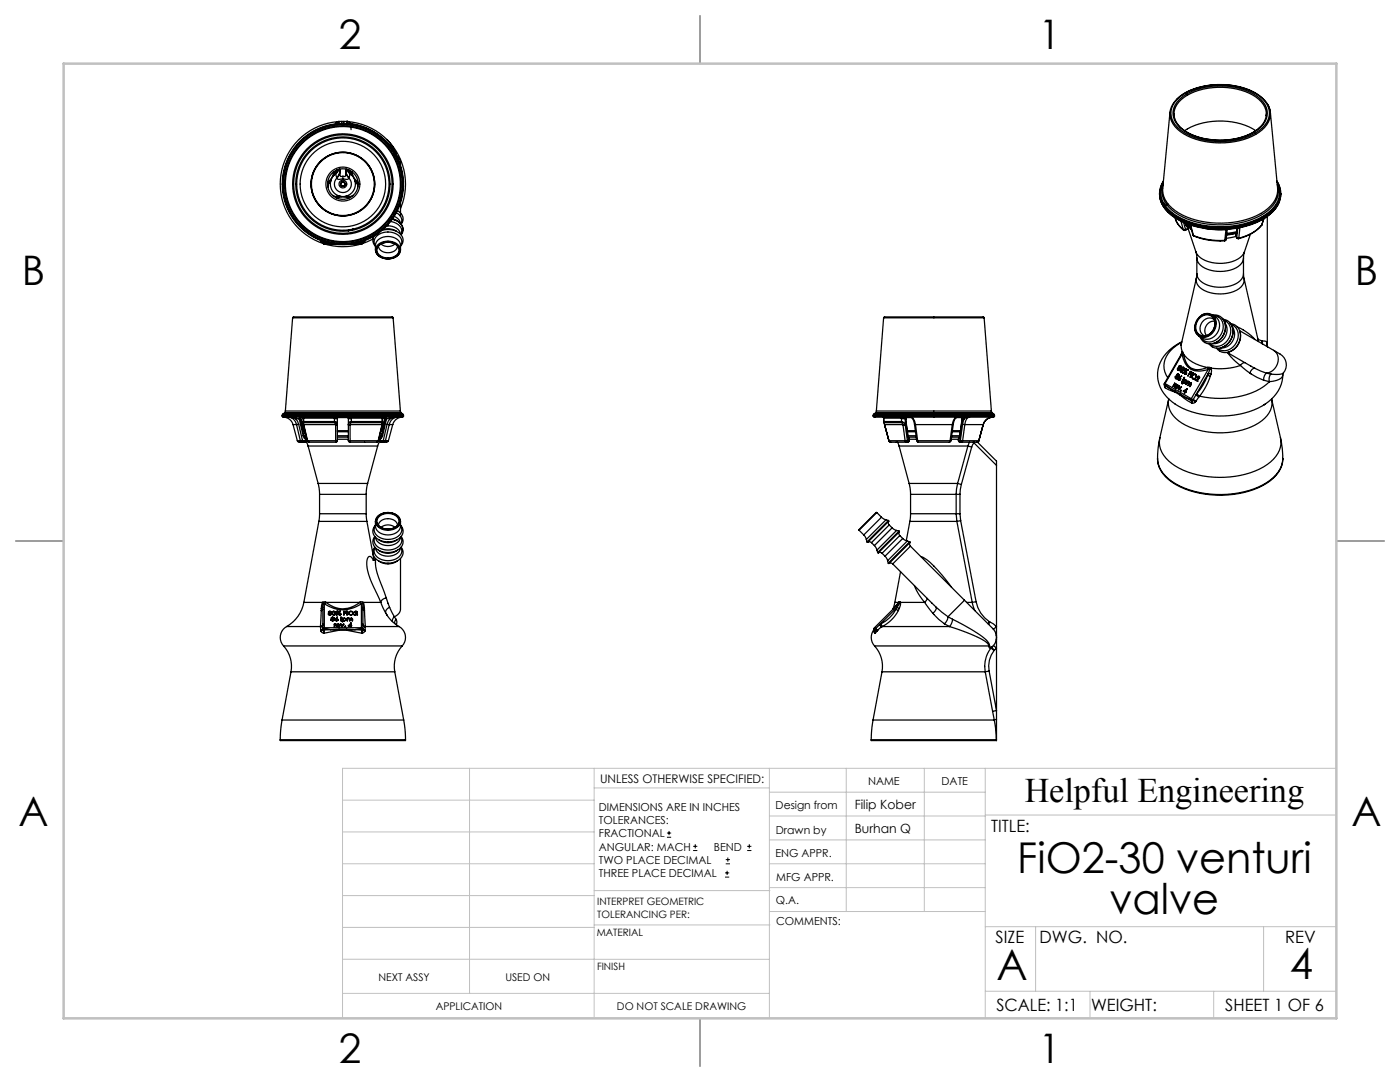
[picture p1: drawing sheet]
<svg xmlns="http://www.w3.org/2000/svg" width="279mm" height="216mm" viewBox="0 0 279 216" stroke-linecap="round" stroke-linejoin="round" font-family="sans-serif">
<g fill="none" stroke="#000" stroke-width=".2">
<path d="M133.1 167.1h.8M133.1 166.2h.8M133.5 165.8v.8M138.3 169.7h.9M138.3 168.9h.9M138.8 168.5v.8M144.7 175h.8M144.7 174.2h.8M144.8 172.4h.9M144.8 171.5h.9M145.1 173.8v.8M145.3 171.1v.8"/>
<path d="M149.1 169.7h.9M149.1 168.9h.9M149.5 168.5v.8"/>
</g>
<g fill="none" stroke="#000" stroke-width=".25">
<path d="M139.7 3.2v9.5M234.8 19.8a4.3 4.3 0 0 0-1.3 2.6M234.9 19.8a11.6 11.6 0 0 1 8.1-2.9 12.3 12.3 0 0 1 9.4 3.2l.8 1.1 .3 1.2M235.1 19.7a13.5 13.5 0 0 1 10.4-2.7 10.5 10.5 0 0 1 7 3.3 3.9 3.9 0 0 1-1.2 5.8 14.8 14.8 0 0 1-15.5 0 3.9 3.9 0 0 1-.7-6.4zM235.4 19.8a12.9 12.9 0 0 1 10-2.5 10 10 0 0 1 6.8 3.1 3.7 3.7 0 0 1-1.3 5.5 14.2 14.2 0 0 1-14.8 0 3.7 3.7 0 0 1-.7-6.1zM65.5 36.7v.6M65.8 36.3l-.3 .4M65.8 36.3l-.4 .1M66 36l-.2 .3M66 36.1l-.5 .6M66 36.1l-.2 .2M66.4 39l.6 .2"/>
<path d="M66.6 34.3a2.71 2.71 0 0 1-1.2 2M66.6 34.3l.1 .3M66.7 34.6l-.1 .4M66.7 34.6l-.2 .6M67 34.2l-.3 .7M67 34.2l-.3 .4M67 34.7a2.5 2.5 0 0 0-.4 3.7 2.5 2.5 0 0 0 3.7 0 2.5 2.5 0 0 0-.4-3.7M67 34.7l.2 .7M67 39.2l.5 .1M67.2 35.4v.1M67.2 34l-.2 .7M67.2 33.9v.1"/>
<path d="M67.2 34l-.2 .2M67.2 35.5a1.69 1.69 0 0 0 0 2.4 1.69 1.69 0 0 0 2.4 0 1.69 1.69 0 0 0 0-2.4M67.2 35.5a1.03 1.03 0 0 0 1.2 .2M67.4 24.3a12.5 12.5 0 0 0-11.4 10.9 12.5 12.5 0 0 0 8.5 13.4M67.4 24.3l-.5 .5M67.5 33.8l-.3 .2M67.5 39.3l-.3 .2M67.6 24.2h.6M67.6 24.2l-.2 .5M67.6 24.2l-.2 .1M67.6 24.2v.5M67.7 33.8l-.7 .9"/>
<path d="M67.7 39.1l-.7 .1M67.8 39.1l-.3 .2M67.8 34a1.88 1.88 0 0 1-.6 1.4M67.8 33.7v.3M67.8 34v.3M67.8 34.3l-.2 .7-.4 .5M67.8 34.3l.1 .8 .5 .1M68 39.2l-.5 .1M68.1 37.1h.7M68.2 24.2h.4M68.2 24.2v.4M68.3 36.3l-.3 .6"/>
<path d="M68.4 35.2v.5M68.5 36.3l.4 .6M68.6 24.2h.6M68.6 24.2v.4M69 34.3l.2 .7 .4 .5M69 34.3l-.1 .9h-.5M69 34a1.88 1.88 0 0 0 .7 1.4M69 33.7v.3M69 34v.3M69 39.2l.4 .1M69.1 39.1l.3 .2M69.1 39.1l.7 .1"/>
<path d="M69.2 33.8l.7 .9M69.2 24.2h.2M69.2 24.2l.3 .5M69.2 24.2v.5M69.4 39.3l.3 .2M69.4 33.8l.3 .2M69.4 24.3a12.5 12.5 0 0 1 10.5 17.3M69.4 24.2l.4 .2 .2 .3M69.4 24.2h.1M69.6 39.5a2.71 2.71 0 0 0-2.3 0M69.6 35.5a1.21 1.21 0 0 1-1.2 .2M69.7 34l.2 .7"/>
<path d="M69.7 33.9v.1M69.7 34l.2 .2M69.7 35.4l-.1 .1M69.8 39.2l-.4 .1M69.9 34.7l-.2 .7M69.9 34.2l.3 .7M69.9 34.2l.3 .4M70 24.7a12.1 12.1 0 0 1 9.2 6.4M70 24.8l.1 1.1M70.2 34.6v.4M70.2 34.6l.1 .4M70.2 34.3v.3"/>
<path d="M70.3 34.3a2.71 2.71 0 0 0 1.1 2M70.4 39l-.6 .2M70.8 35.9l.3 .4M70.8 36.1l.3 .2M70.9 36.1l.4 .6M71.1 36.3l.2 .4M71.1 36.3l.3 .1M71.3 36.7l.1 .6M77.3 27.9a7 7 0 0 1 1.9 3.3M79.1 31.1h.1a1.74 1.74 0 0 1 .7 1.9M231.4 38.6a5.5 5.5 0 0 0 3 4.7 18.5 18.5 0 0 0 18.4-.1 5.4 5.4 0 0 0 2.8-4.6M231.4 38.6a5.7 5.7 0 0 0 3.4 4.8 18.7 18.7 0 0 0 17.6-.1 5.9 5.9 0 0 0 3.2-4.7"/>
<path d="M231.5 39.2a7.3 7.3 0 0 0 5.1 5.4 18.9 18.9 0 0 0 16-1.2 6.9 6.9 0 0 0 2.7-3.2M232.1 36.8a4.8 4.8 0 0 0 2.5 5.6 17.7 17.7 0 0 0 17.9 0 4.8 4.8 0 0 0 2.4-5.6M232.2 36.3a4.6 4.6 0 0 0 1.5 6 17.3 17.3 0 0 0 13.6 2.6 10.9 10.9 0 0 0 7.5-4.3 4.2 4.2 0 0 0 .1-4.3M232.2 36.2a4.5 4.5 0 0 0 1 5.8 15.9 15.9 0 0 0 12.1 3.3 13.4 13.4 0 0 0 9.2-4 4.3 4.3 0 0 0 .3-5.1M232.2 36.1l-.1 .2a4.4 4.4 0 0 0-.7 2.3M233.5 22.4a4.6 4.6 0 0 0 2.7 4.3 15.4 15.4 0 0 0 15.1-.3 4.4 4.4 0 0 0 2.2-4M233.5 22.4l-1.5 15.1a5.3 5.3 0 0 0 3.2 5 17.6 17.6 0 0 0 17.2-.4 5.2 5.2 0 0 0 2.6-4.6l-1.5-15.1M234.3 22.7a4.8 4.8 0 0 0 3.1 3.9 14.1 14.1 0 0 0 13.5-.8 3.9 3.9 0 0 0 1.8-3.1M234.3 22.7v.5M234.3 22.7a4.6 4.6 0 0 1 2.7-3.7 14.2 14.2 0 0 1 13.7 .4 4.3 4.3 0 0 1 2 3.3M250.6 26.1a14 14 0 0 0-14.2 0M252.7 22.7v.4"/>
<path d="M253 20.8l.5 1.6M254.8 36.1l.1 .1a4.5 4.5 0 0 1 .7 2.4M64 48v.1M64 48.1l.4 .3M64.2 48.1l.2 .3M64.3 48.1l.1 .3M64.4 48.4l.3 .3M64.4 48.1v.3M64.4 48.4l.3 .2M64.4 48.4h.1M64.7 48.7h.6M64.7 48.6v.1"/>
<path d="M64.7 48.2v.4M64.7 48.7h1.9M64.7 48.6h1.3M64.7 48.7h.1M65.8 48.7l1.7 .1M66.4 48.7h.1M66.5 48.7h-.5h.5M69.8 45.8l-.3 .3M70.5 45.7a.49 .49 0 0 1-.8 .2M70.5 45.7h-.1M70.8 48.7h-.4M70.9 48.6h1.2"/>
<path d="M71 48.7l-1.4 .1M72 48.7a12.5 12.5 0 0 1-7.1 0M72.1 48.6v.1M72.1 48.2v.4M72.1 48.7h-1.9M72.1 48.7h.1M72.1 48.7h-.6M72.4 48.4l-.3 .3M72.4 48.4l-.3 .2M72.4 48.1v.3M72.4 48.3v.1M72.5 48.3h-.1"/>
<path d="M72.6 48.1l-.2 .3M72.8 48.1l-.4 .3M72.8 48.1l-.4 .2M72.8 48v.1M74.5 47.7l-2.2 .9M74.6 47.1v.1a1.63 1.63 0 0 0 .3 1.9M74.9 49.9a2.46 2.46 0 0 0 3.4 1.7l.7-.4 .6-.4 .3-.9M74.9 49.9a2.46 2.46 0 0 1 3.4-1.7l1 .6 .5 .5 .1 .6M74.9 49.9a2.22 2.22 0 0 1 2.5-2.7 2.22 2.22 0 0 1 2.5 2.7M74.9 49.1a1.71 1.71 0 0 1 1.2-2.6 2.97 2.97 0 0 1 4.1 1.6l-.3 1M75.4 49a2.8 2.8 0 0 1 4.4 .6 2.02 2.02 0 0 1-2.4 2.1 2.14 2.14 0 0 1-2.4-1.7zM75.5 49.1a2.7 2.7 0 0 1 4.2 .6 1.72 1.72 0 0 1-1.8 1.9 2.26 2.26 0 0 1-2.8-1.6z"/>
<path d="M75.5 49.1a2.53 2.53 0 0 1 4.1 .6 1.99 1.99 0 0 1-2.6 1.7 1.66 1.66 0 0 1-1.7-1.9zM75.5 49.1a2.07 2.07 0 0 0 3.4 .8l.4-.8M76 48.7a2.15 2.15 0 0 0 2.8 0M76.2 46a3.4 3.4 0 0 1 4.2 1.5 1.64 1.64 0 0 1-.5 1.6M76.4 45.8a3.3 3.3 0 0 1 2.7 .3M77.2 45.1a2.39 2.39 0 0 1 2.7 1.6M77.9 44.2a2.02 2.02 0 0 1 2.1 2.6M78.3 43.8a2.08 2.08 0 0 1 1.9 2.9l-.1 .2M78.3 43.7a2.03 2.03 0 0 1 1.8 2.9l-.1 .2M78.4 43.7l.7 .3M78.7 43.2l.9 .6 .3 .8M79.1 42.4a1.69 1.69 0 0 1 .9 2.3"/>
<path d="M79.3 42a1.76 1.76 0 0 1 .8 2.7M79.9 40.5v2.7M232.4 40.7v.1M232.4 40.8l.4 .1M232.4 40.5v.3M232.8 40.7v.2M233.1 40.7l-.3 .2M234.5 43.5l.5 1.1 1.1 1.2M234.7 44l.7 1.1 .8 .8M235.7 44.1l.4 1.7M236.1 45.8l.1 .1M236.2 45.9h.4"/>
<path d="M236.2 44.4l.4 1.4M236.6 45.8h.1M236.6 45.8h-.5M236.6 44.5l.1 .5M236.7 45.8l-.1 .1M236.7 45l.2 .3M236.7 44.6l.1 .2 .4 .3M236.8 44.8l.9 .6M236.8 44.9v-.1l-.1 .2M236.9 44.9v.4M236.9 45.3l.2 .1M236.9 44.7l.7 .5"/>
<path d="M237 45.7l-.4 .2M237 45.6v.1M237 45.6l-.3 .2M237.1 45.6l1.6 4.6M237.1 45.5l-.1 .1M237.1 45.4v.1M237.2 45.1l-.1 .3M237.2 45.1v.1M237.2 45.2l-.1 .2M237.2 45.4l-.2 .3M237.2 45.3l-.1 .2M237.2 45.3l.6 .6"/>
<path d="M237.2 45.2v.1M237.2 45.1l.4 .3M237.5 44.9l.6 2M237.6 44.9l.6 2.1M238.1 46.9l.2 .2M238.1 46.9l.1 .1M238.2 47a14.4 14.4 0 0 0 6.2 1M238.2 47l.1 .1M238.3 47.1a13.9 13.9 0 0 0 6.1 1M238.7 50.3l.2 1.2M238.7 50.2a3.9 3.9 0 0 0 3.1 2.2 6.9 6.9 0 0 0 6-1.3l.6-.9M238.8 55.5a2.59 2.59 0 0 0 2.1 2.7 7.1 7.1 0 0 0 6.7-.9 1.88 1.88 0 0 0 .7-1.8"/>
<path d="M238.8 55.5l-3 13M238.9 54.6l-.1 .9M238.9 51.5a3.1 3.1 0 0 0 2.7 2.4 6.4 6.4 0 0 0 6.2-1.4l.4-1M238.9 54.6a3.1 3.1 0 0 0 2.7 2.5 6.4 6.4 0 0 0 6.2-1.4l.4-1.1M238.9 51.5v3.1M240.6 45.6l2.2 .2h1.9M244.4 48v.1M244.7 45.9l.2-.1-.2 2M244.7 45.9l-.3 2.1M244.7 45.8v.1M244.7 47.8l-.3 .3M244.7 47.8l-.3 .2"/>
<path d="M244.8 45.8h-.1M246.6 46.8v.1M246.6 46.8h.1M246.6 46.9l.1 .3M246.6 46.9l.1 .2M246.6 46.8l.1-.2-1.9 .3M246.7 47.1v.1M246.7 47.1l.1 .3M246.7 47.2l-2 .3M246.7 46.8h-.1M246.8 46.5l-2 .3M246.8 46.5l-.1 .1"/>
<path d="M246.8 46.5l-.1 .3M246.8 47.4v.1M246.8 47.4l.4 .2M246.8 46.2l-2 .4M246.8 47.4h.1M246.8 47.4l.4 .1M246.9 45.5l-.1 1zM247 45.5l-.2 1.9M247.2 47.5v.1M247.5 45.4l-.3 2.1M248.2 51.5v3.1M248.2 54.6l.1 .9"/>
<path d="M248.3 55.5l2.9 12.7M248.4 50.3l-.2 1.2M249.5 46.7l-1.1 3.5M251.8 45a8.4 8.4 0 0 1-4.6 2.6M251.8 45h.1M251.8 44.9a8.4 8.4 0 0 1-4.6 2.6M251.8 44.9v.1M251.8 44.8v.1M252.2 43.6l-.4 1.3M252.9 43.2v26M58.4 63.4l.2-.2h19.7l.2 .2M58.4 63.4h20.1"/>
<path d="M58.4 63.4l-1.5 18.6M78.5 63.4l1.4 18.6M176.3 63.4l.2-.2h19.7l.2 .2M176.3 63.4h20.1M176.3 63.4l-1.4 18.6M196.4 63.4l1.5 18.6M232.4 76.6v.1M232.4 76.6v.3M232.4 76.8l.1 .6M232.4 76.5h.1M232.4 76.5v.1M232.4 76.9h.1"/>
<path d="M232.4 76.7l.1 .2M232.4 76.7l1 .7M232.5 76.9v.5M232.5 76.9l.9 .5M232.5 76.5l-.1 .2M232.5 76.5l5.2 3.1M232.5 77.4l2 .8M233.2 79.6a4.5 4.5 0 0 0 2.6 4.8 16 16 0 0 0 15.4 0 4.7 4.7 0 0 0 2.6-4.8l1.7 7.7a5.1 5.1 0 0 1-2.6 5.4 18.6 18.6 0 0 1-18.4 .3 5.7 5.7 0 0 1-3.1-5.3zM233.4 77.4l1.1 .6M233.4 77.4l1.1 .8M234.4 76.6v-.1l-.3 .6 .5-.5M234.4 76.6h.3"/>
<path d="M234.4 76.6h.1M234.5 76.6l-.1 .1M234.5 78.2l1 .6M234.5 78v.2M234.5 78l1.1 .7M234.5 77a.27 .27 0 0 0 0 .4 .27 .27 0 0 0 .4-.1h-.3M234.6 76.6v.1M234.6 75.1a.28 .28 0 0 0 .1 .5 .28 .28 0 0 0 .4-.2M234.6 75.1v.1M234.6 77.3l.1 .2M234.6 75.4l.1 .2M234.6 75.2l.1 .3"/>
<path d="M234.6 76.9l.5 .3M234.6 77.3l.3 .1M234.7 76.6h-.1M234.7 77h-.2M234.7 75.5h.2M234.7 76.8a.3 .3 0 0 1 .4 .1 .3 .3 0 0 1-.1 .4l-.4-.3v.3M234.7 76.8l-.2 .2M234.7 76.8h.1M234.8 76.8l-.2 .1M234.8 76.8l.1 .1M234.8 75l-.2 .1M234.8 75h.1"/>
<path d="M234.8 74.7a.24 .24 0 0 1 .4-.1 .24 .24 0 0 1 .1 .4M234.8 74.7v.3M234.8 74.7l.1 .1M234.9 74.8l.1 .2M234.9 74.9v.1M234.9 75.1l.2 .1M234.9 75.1l.1 .3M234.9 75.1l-.3 .1M234.9 76.9l.2 .1M234.9 76.9l.1 .3M234.9 75l-.1 .1M235 75l.1 .1"/>
<path d="M235 75.4l-.3 .1M235 75.4h.1M235 75.1l.1 .3M235.1 73.7v.1M235.1 73.7v-.2a.25 .25 0 0 0 0 .4 .25 .25 0 0 0 .4-.2M235.1 75.1h.1M235.1 73.7l.1 .2M235.1 76.8h-.3M235.1 74.7l.2 .1M235.1 74.7l.1 .2M235.1 74.7l-.2 .1M235.1 73.8l.3 .1"/>
<path d="M235.1 75.5a.26 .26 0 0 0 .1 .4 .26 .26 0 0 0 .4-.2M235.1 75.5h.1M235.2 77.7v.1M235.2 74.9l-.2 .1M235.2 74.9l.1 .1M235.2 75.7l.1 .2M235.2 75.5l.1 .3M235.2 74.7h-.2M235.3 75l-.3 .1M235.3 75.8l.2 .1M235.3 77.6l.5-.3-.6 .5M235.3 77.6v-.6l-.1 .7"/>
<path d="M235.3 77.6h.1M235.3 73.4l.1 .3M235.3 73.4l.1 .1M235.3 77.6v.1M235.4 75.3l-.3 .2M235.4 75.3l.4-.3-.4 .3M235.4 75.3l.1 .1M235.4 73.3l-.1 .1M235.4 73.3l.1 .1M235.4 73.5l.1 .1M235.4 73.7l-.3 .1M235.4 73.7h.1"/>
<path d="M235.4 75.3l.2 .2v.2M235.5 75.4l.1 .2M235.5 75.4v.3M235.5 75.4l-.3 .1M235.5 75.3l-.1 .1M235.5 73.4h.1M235.5 73.4l-.1 .1M235.5 75.7l-.2 .1M235.5 75.7h.1M235.5 73.6v.1M235.5 78.8l2.4 1.6M235.5 78.8l1.3 .6"/>
<path d="M235.6 73.1h-.3a.21 .21 0 0 1 .4-.1 .21 .21 0 0 1 0 .3M235.6 73.1v.2M235.6 73.1l.1 .1M235.6 77.9l.1 .1M235.6 78.7l-.1 .1M235.6 78.7l1.2 .7M235.6 74l.1 .3M235.6 73.3h-.2M235.6 73.3h.1M235.7 73h-.2M235.7 73.6l-.2 .4 .1 .2h.3l.2-.3M235.7 73.6l.2-.3h.3l.1 .2-.2 .4"/>
<path d="M235.7 73.6h.1M235.7 78h.1M235.7 74.1l.1 .1M235.7 73.3l-.2 .3M235.7 77.9v.1M235.7 73.6v.5M235.8 68.5l-.2 .4M235.8 68.5l-.1 .6 .2 1.1M235.8 68.3a5.5 5.5 0 0 0-3.5 5.3l.8 1.8M235.9 68.2a7.4 7.4 0 0 0-4.8 7.6 8.9 8.9 0 0 0 6.7 6.4 18.2 18.2 0 0 0 14.8-1.6M235.9 70.5l-3.5 6M235.9 70.7v.1"/>
<path d="M235.9 70.7l-3.4 5.8M235.9 70.4v.3M235.9 70.4v.1M235.9 70.8a3.5 3.5 0 0 0 3.9 3.2l1.3-.3M235.9 74l-.2 .1M235.9 74l.1 .1M235.9 70.2l-.2 .5M235.9 70.2l.2 .3M235.9 70.2v.2M235.9 70.2h.1M236.1 73.8l-.2 .2M236.1 73.8v.1"/>
<path d="M236.1 73.4l-.4 .2M236.1 73.4v.4M236.1 73.4l.2 .1M236.1 70.5l-.2 .2M236.1 70.5l.1 .1M236.2 70.6a7.2 7.2 0 0 0 4.8 2.7M236.2 70.6l-.3 .2M236.2 70.6a3.3 3.3 0 0 0 2.3 3.1h1.2l1.3-.4M236.2 76.2v.1a.3 .3 0 0 0 .3 .2 .3 .3 0 0 0 .3-.2M236.2 76.2l.1 .3M236.2 76.2v.1M236.3 73.3l-.3 .1"/>
<path d="M236.3 75.3l-.4 .9zM236.3 76.4l.3 .1M236.3 73.7a.19 .19 0 0 0 .1 .3 .19 .19 0 0 0 .3-.1M236.3 73.7h.1M236.4 75.8h.1a.31 .31 0 0 1 .3 .2 .31 .31 0 0 1 0 .3M236.4 75.8l.2 .1M236.4 75.8v-.1l-.5 .8 .3-.3M236.4 73.9l.1 .1M236.4 73.7v.2M236.4 75.9h.1M236.4 73.9l.2 .1M236.5 74.4a.19 .19 0 0 1 .2-.1 .19 .19 0 0 1 .1 .3"/>
<path d="M236.5 74.4h-.1a.19 .19 0 0 0 .1 .3 .19 .19 0 0 0 .3-.1M236.5 74.4h.1M236.5 78.2l-.1 .3 .1-.2M236.5 74.6v.1M236.5 74.4v.2M236.5 74.6l.2 .1M236.6 73.6l.1 .1M236.6 73.6v.2M236.6 73.6l-.2 .1M236.6 73.8l-.2 .1M236.6 73.8l.1 .1M236.6 75.9l.2 .2"/>
<path d="M236.6 75.9l.1 .4M236.6 75.9a.29 .29 0 0 0-.3 .1 .29 .29 0 0 0 0 .4M236.7 73.6h-.1M236.7 73.6l-.4 .1M236.7 73.6l.1 .1M236.7 74.4v.1M236.7 74.4h-.2M236.7 74.4h.1M236.7 76.3l-.4 .1M236.7 76.3h.1M236.7 73.7v.2M236.7 73.7h.1"/>
<path d="M236.7 73.7l.1 .1M236.7 74.5l-.2 .1M236.7 74.5l.1 .1M236.7 73.7l.3 .1M236.8 79.4l.9 .3M236.8 79.4l.9 .5M236.8 74.3h-.1M236.8 73.7l.3 .1-1.1 .6 1-.6M236.8 73.7l.3 .1M236.8 77.7l-.6 .4M236.9 77.6l-.8 .4 .5 .3-.3-.3M236.9 77.6h.1"/>
<path d="M236.9 77.6l-.4 .5 .3-.3M237 73.8v.1M237.1 76.2v-.1l-.4 .6 .4-.4h.2M237.1 76.2v.1M237.2 76.2l.2 .2M237.2 76.2h-.1M237.2 76.2h.1M237.2 76.6h.1M237.3 76.3l-.1 .3M237.3 76.3l.1 .1M237.3 76.2l-.1 .1M237.3 76.2h.1"/>
<path d="M237.4 76.4l.3 .1v.3M237.4 76.4v.1M237.4 74.5v.1M237.6 74.1l.3 .2-.3-.1-.2 .3 .2 .3-.2-.2-.3 .4zM237.6 76.8l-.2 .3 .3-.3M237.6 76.8h.1M237.6 76.5h-.2l-.3 .4 .1-.3M237.6 76.5v.3M237.6 76.5l.2 .1M237.7 74.2l-.1 .1M237.7 79.7l.4 .1M237.7 79.7v.2"/>
<path d="M237.7 76.4h-.1M237.7 79.9l.2 .5M237.7 79.6l.4 .2M237.7 79.6v.1M237.9 74.6l-.3 .7zM237.9 74.9a.44 .44 0 0 1 .7-.2 .44 .44 0 0 1 .1 .6M237.9 74.9a.44 .44 0 0 0 .2 .7 .44 .44 0 0 0 .6-.3M237.9 74.9l.1 .1M238 74.4l.1 .1M238 74.4h.1M238 75.3l.2 .3M238 75l-.1 .3 .2 .2"/>
<path d="M238 79.9l.6 .3M238 79.9l-.1 .5M238 79.9h-.3M238.1 74.4l-.1 .1M238.1 79.8l.6 .3M238.1 79.8l-.1 .1M238.1 74.4h.1M238.1 79.8l.6 .2M238.1 79.8h.1M238.1 75.5l.3 .1M238.4 65.3v.2a1.95 1.95 0 0 0 .9 1.6M238.5 74.8l.2 .2-.1 .3"/>
<path d="M238.5 74.8h-.3l-.2 .2M238.5 74.8l.3 .2M238.6 75.3l-.2 .2h-.3M238.6 75.3h.1M238.7 74.7h-.4M238.7 78.8l.5 .4M238.7 78.8l-.6 1M238.9 78.5l.5 .6M238.9 78.5l-.2 .3M239 75.6l-.5 .2 .5 .3-.3-.3M239 75.6l.1 .1M239.2 75.2l-.2 .1a.24 .24 0 0 1 .3-.2 .24 .24 0 0 1 .1 .4"/>
<path d="M239.2 75.2l.1 .2M239.2 75.2l.2 .1M239.2 79.2l-.5 .8M239.3 75.1l-.2 .1M239.3 75.4l-.3 .2M239.3 75.4l.1 .1M239.4 75.5l-.8 .4M239.4 63.2a1.85 1.85 0 0 1 2.3-.4 1.85 1.85 0 0 1 .8 2.2 2.2 2.2 0 0 1-1.4 2 2.2 2.2 0 0 1-2.3-.5 2.55 2.55 0 0 1 .6-3.3zM239.4 79.1l-.2 .1M239.4 63.3a1.79 1.79 0 0 1 2.3-.4 1.79 1.79 0 0 1 .8 2.1 2.12 2.12 0 0 1-1.4 1.9 2.12 2.12 0 0 1-2.3-.5 2.46 2.46 0 0 1 .6-3.1zM239.5 63.4a1.75 1.75 0 0 1 2.4-.2 1.75 1.75 0 0 1 .4 2.3 1.93 1.93 0 0 1-1.5 1.5 1.93 1.93 0 0 1-1.9-.7 2.41 2.41 0 0 1 .6-2.9zM241 73.3l.1 .4"/>
<path d="M241 74.9a12.2 12.2 0 0 1-2.1 3.6M241 74.9l.5 .2M241 73.3h.3l.3 .2M241 73.3h.1M241.1 73.7l-3.4 5.9M241.1 73.7h.1M241.1 74.5l.6 .1M241.1 74.5l-2.4 4.3M241.1 74.5l-.1 .4M241.4 73.6l-.3 .1M241.4 73.6v.1M241.4 73.7l-.3 .8"/>
<path d="M241.5 75.1l-.9 2.1-1.2 1.9M241.6 73.5l-.2 .1M241.6 73.5h.1M241.7 73.5l.1 .5-.1 .6M241.7 73.5l-.3 .2M241.7 74.6l-.2 .5M241.8 62.8a1.94 1.94 0 0 0-2 .1M241.8 62.8a2.61 2.61 0 0 1 .8 2.7 2.61 2.61 0 0 1-2.3 1.8l-1-.2M241.8 62.8a2.56 2.56 0 0 1 1.6 2.5 2.56 2.56 0 0 1-2 2.3 2.22 2.22 0 0 1-2.1-.5M242 62.9a2.32 2.32 0 0 1 2.4 3.3 2.96 2.96 0 0 1-4 2.2l-.6-.7-.3-.5M242.1 63a2.19 2.19 0 0 1 1.9 3.1 2.62 2.62 0 0 1-3.8 1.8l-.6-.6M242.3 63.8a1.89 1.89 0 0 0-2.1 .1 1.89 1.89 0 0 0-.7 1.9 1.4 1.4 0 0 0 1 1.2"/>
<path d="M242.4 64.1a1.82 1.82 0 0 0-1.7 .9 1.82 1.82 0 0 0 .1 2M243.9 63.5a3.2 3.2 0 0 1-1.8 5.1 2.71 2.71 0 0 0 2.4-4.2M244.1 63.7a2.38 2.38 0 0 1 1.8 3.4 2.96 2.96 0 0 1-4 2.1l-.6-.6M244.2 63.9a2.38 2.38 0 0 1 1.1 3.6 2.46 2.46 0 0 1-3.8 1.1M244.9 70.3l4.7 2.8M245 70.4l1.1 1.3 1.5 1.2M245.4 64.4a3.2 3.2 0 0 1-1.8 5 2.71 2.71 0 0 0 2.4-4.1M245.6 64.6a2.38 2.38 0 0 1 1.8 3.3 2.96 2.96 0 0 1-4 2.2l-.6-.6M245.7 64.8a2.38 2.38 0 0 1 1.1 3.6 2.46 2.46 0 0 1-3.8 1.1M246.9 65.2l1.8 1 1.8 1.6M247.4 66l6.8 3.9M247.5 66.2a3.4 3.4 0 0 1-2.4 4.1"/>
<path d="M247.6 72.9a12.8 12.8 0 0 1-6 .6M247.6 72.9l1.8 1.6M248.4 72.4l-.4 .1-.4 .4M249.4 74.5l1.4 .8 1.4 .6M249.6 73l.8 .5M250.4 73.5l2.4 1M250.4 73.5a1.12 1.12 0 0 0-1 1M251 67.6l.9 .4M251.9 68l-.1 .6M251.9 68h.1M251.9 68l.6 .1 .4 .2-.1 .4 .1 .5M251.9 68l.1 .6"/>
<path d="M252.2 75.9l1.1 .3M252.8 74.5a1.6 1.6 0 0 0-.6 1.4M252.8 74.5l.8 .1M252.9 69.2h.1M253.3 76.2a14.8 14.8 0 0 1-11.8 3.2l-2.1-.3M253.6 74.6a1.59 1.59 0 0 0-.3 1.6M254.2 69.9l.8 .5a2.65 2.65 0 0 1 1 4.2v.2M254.2 69.9a2.61 2.61 0 0 1 .8 2.8 2.61 2.61 0 0 1-2.2 1.8M256 74.8a7.1 7.1 0 0 1-3.7 6M256 74.8a1.62 1.62 0 0 1-1.7 1.2l-1 .2M256.1 74.4a3.8 3.8 0 0 1-2.5 .2M56.3 83l.2 .2"/>
<path d="M56.3 83h24.2M56.3 82.9h24.2M56.3 82.9v.1M56.4 82.7l-.1 .2M56.4 82.7h24M56.5 83.2h14M56.5 82.6l-.1 .1M56.5 82.6h23.8M56.5 83.2a2 2 0 0 1 2 1.5M56.8 82.3h23.3M56.8 82.3l-.3 .3M56.9 82l-.1 .3"/>
<path d="M56.9 82h23M57.5 83.2l.3 .1zM57.6 83.3l1.4 .2M57.8 83.3a1.79 1.79 0 0 1 1.4 1.4M58.5 84.7h.7M58.5 84.7l.8 3.2M59 83.5l.6 1.1M59 83.5h.7M59.2 83.2l-.2 .3M59.2 84.7l.7 3.2M59.3 87.9l.3 .3h.7M59.3 87.9h.6"/>
<path d="M59.6 84.6l-.4 .1M59.6 84.6l.8 3.3M59.7 83.5v.2M59.7 83.7l.8 3.3M59.9 83.5v.1M59.9 83.5h.1M59.9 83.5l.2-.3-.4 .3M59.9 83.5h-.2M59.9 83.6h.1M59.9 83.6l.8 3.3M59.9 83.6l-.2 .1M59.9 83.6l.2 .2"/>
<path d="M59.9 87.9l.4 .3M60.3 83.2l.3 .2M60.3 88.2h.4M60.4 87.9h.1M60.4 87.9h-.5M60.4 83.3h-.4l.7 2.6M60.4 87.9l-.1 .3M60.4 87.9h.5M60.4 83.2l.2 .2M60.5 83.4v.1M60.5 83.5h.1M60.5 83.5v.8"/>
<path d="M60.5 84.3l.1 .4M60.5 84.3h.1M60.5 84.2l.1 .1M60.5 84.2v.1M60.5 87l.3 .5M60.6 84.7h.1M60.6 84.7v.2M60.6 84.3h6.2M60.6 84.3v.4M60.6 84.9h.1M60.6 84.9l.7 3M60.6 83.4h6.2"/>
<path d="M60.6 83.4v.1M60.6 84.1v.2M60.6 84.1h6.1M60.6 84.1l-.1 .1M60.6 83.5v.6M60.6 84.7h6.4M60.6 84.7l.1 .2M60.6 86.9h.5M60.7 86.9l.1 .4M60.7 86.9l-.2 .1M60.7 84.9l.7 3M60.7 85.9l.2 .2"/>
<path d="M60.7 85.9h.1M60.8 87.5l.2 .2M60.8 87.2h.3M60.8 87.3l.3 .2M60.8 87.3v.2M60.9 88.2h-.2M60.9 87.9l-.2 .3M60.9 86.3l-.3 .3M61 87.8l-.1 .1M61 87.8h.1M61 87.7v.1M61.1 88.1l.4 .9"/>
<path d="M61.1 87.5l-.1 .2M61.1 87.5v.2M61.1 87.7h.1M61.1 87.8l-.1 .3-.2 .1M61.1 87.7h-.1M61.1 87.7v.1M61.3 87.9l.3 .3M61.3 87.9h.1M61.4 87.9h5.6M61.4 87.9l.2 .3M61.5 89h13.9M61.5 89l2 7.5"/>
<path d="M61.6 88.2h5.4M63.5 96.5l.3 2.1M63.5 96.5h9.9M63.8 98.6h9.3M63.8 98.6v3.9M66.7 83.2l.1 .2M66.7 83.5h.6M66.7 84.1l.1 .2M66.7 84.1l.3 .1M66.7 83.5v.6M66.8 83.4l.8-.2-.3 .3M66.8 83.4l-.1 .1"/>
<path d="M66.8 84.3l.2 .4M67 84.2l-.2 .1M67 84.2l.3 .4M67 84.7v.2M67 87.9v.3M67 84.9v3M67.3 84.6l-.3 .1M67.3 84.6v.2l-.3 .1M67.3 86.2h2.2M67.3 87.9h-.3M67.3 87.9v.2l-.3 .1M67.3 85.9h2.2"/>
<path d="M67.3 86.9h2.2M67.3 87.2h2.2M67.3 87.7h2.2M67.3 83.5v4.4M67.4 83.3h2M69.5 83.5h.6M69.5 87.9h.4M69.5 87.9l.1 .2 .2 .1M69.5 83.5v4.4M69.5 84.6l.4 .1M69.5 84.6l.1 .2 .3 .1M69.9 84.9v3"/>
<path d="M69.9 87.9h5.6M69.9 87.9l-.1 .3M69.9 84.7h6.3M69.9 84.7v.2M69.9 84.2l.1 .1M69.9 84.2l-.4 .4M70 84.3h6.3M70 84.3l-.1 .4M70.1 83.4l-.9-.2 .3 .3M70.1 83.4h6.2M70.1 83.4v.1M70.1 84.1l-.1 .2"/>
<path d="M70.1 84.1h6.2M70.1 84.1l-.2 .1M70.1 83.5v.6M70.1 83.2v.2M70.5 83.2h.1M70.6 83.2h9.7M70.6 83.2h.1M70.6 83.2h-.1M73.1 98.6v3.9M73.4 96.5l-.3 2.1M75.2 88.2h-5.4M75.4 89l-2 7.5"/>
<path d="M75.5 87.9l-.3 .3M75.5 87.9h.1M75.6 87.7h.1M75.7 87.8l.1 .3 .3 .1M75.7 87.8h.2M75.7 87.7v.1M75.7 87.7h.2M75.7 87.2h.3M75.8 87.5l-.1 .2M75.8 87.5l.1 .2M75.8 86.9h.4M75.8 88.1l-.4 .9"/>
<path d="M75.9 87.8l.1 .1M75.9 87.7v.1M75.9 86.3l.4 .3M76 87.9l.1 .3M76 87.9h.4M76 88.2h.1M76 87.3l-.2 .2M76 87.3l.1 .2M76 85.9h.2M76.1 88.2h.1M76.1 87.5l-.2 .2M76.1 88.2h.5"/>
<path d="M76.2 85.9l-.2 .2M76.2 84.9l-.7 3M76.2 86.9l-.2 .4M76.2 86.9l.1 .1M76.2 84.7v.2M76.3 84.1v.2M76.3 84.1l.1 .1M76.3 83.5h.1M76.3 83.5v.6M76.3 83.4v.1M76.3 84.9h-.1M76.3 84.9l-.8 3"/>
<path d="M76.3 84.3l-.1 .4M76.3 84.7h-.1M76.3 84.7v.2M76.3 87l-.2 .5M76.4 84.2l-.1 .1M76.4 84.2v.1M76.4 84.3h.1M76.4 84.3l-.1 .4M76.4 83.5v.8M76.4 83.4v.1M76.4 83.2l-.1 .2M76.4 87.9l.2 .3"/>
<path d="M76.5 83.3h.4l-.7 2.6M76.5 87.9h-.1M76.5 87.9h.4M76.6 83.2l-.3 .2M76.8 83.2l.2 .3M76.8 83.2l.3 .3M76.9 87.9l-.3 .3M76.9 87.9h.6M77 83.5h-.2M77 83.6l-.2 .2M77 83.6l-.8 3.3M77 83.6l.1 .1"/>
<path d="M77 83.5v.1M77 83.5h.1M77.1 83.7l-.8 3.3M77.1 83.5h.7M77.1 83.5v.2M77.3 84.6l.4 .1M77.3 84.6l-.8 3.3M77.5 87.9l-.2 .3h-.7M77.7 84.7h.7M77.7 84.7l-.8 3.2M77.7 83.2l.1 .3M77.8 83.5l-.5 1.1"/>
<path d="M78.4 84.7l-.9 3.2M79.1 83.3l.2-.1zM79.1 83.3a1.82 1.82 0 0 0-1.4 1.4M79.2 83.3l-1.4 .2M79.9 82l.2 .3M80.1 82.3l.2 .3M80.3 83.2a2 2 0 0 0-1.9 1.5M80.3 82.6l.1 .1M80.4 82.7l.1 .2M80.5 83l-.2 .2M80.5 82.9v.1M174.3 83l.1 .2h.3"/>
<path d="M174.3 83h24.2M174.3 82.9h24.2M174.3 82.9v.1M174.4 82.7l-.1 .2M174.4 82.7h24M174.5 82.6l-.1 .1M174.5 82.6h23.8M174.6 83.2h.1M174.7 83.2h.1M174.8 82.3h23.2M174.8 82.3l-.3 .3M174.9 82l-.1 .3"/>
<path d="M174.9 82h23M176.2 83.2l.2 .2zM176.2 83.2l.2 .2M176.4 84.1v.2M176.4 83.5h.1M176.4 83.4v.1M176.4 83.4h3.5M176.4 83.4h.1M176.4 84.1h3.5M176.4 83.5v.6M176.4 84.1h.1M176.4 84.3l.1 .4"/>
<path d="M176.4 84.3h3.6M176.5 84.7h.1M176.5 84.7l.9 3.2M176.5 84.7h3.7M176.6 84.9h.1M176.6 84.9l.8 3M177.4 87.9l.3 .3M177.4 87.9h3.2M177.4 87.9h.1M177.7 88.2h3.2M179.1 88.2l.3 .8M179.4 89h13.8"/>
<path d="M179.4 89l2 7.5M179.8 83.2l.1 .2M179.9 83.5h.8M179.9 84.1l.2 .1M179.9 84.1l.1 .2M179.9 83.5v.6M179.9 83.4v.1M180 84.3l.2 .4M180.1 84.2l.5 .4M180.1 84.2l-.1 .1M180.2 84.7v.2M180.2 84.9l.4 3"/>
<path d="M180.6 84.6l-.4 .1M180.6 84.6l.1 .2M180.6 87.9l.3 .3M180.7 84.8l-.5 .1M180.7 83.5h.1M180.7 83.5v1.3M180.7 84.8l.4 3.1M180.7 83.5v.2M180.7 83.7l.5 3.3M180.8 83.5v.2M180.8 83.5h-.1M180.8 83.7h-.1"/>
<path d="M180.8 83.7l.4 3.2M180.8 83.2h.1M180.8 83.2l-.9 .2M180.8 83.2l-.1 .3M180.9 83.3h1M181 83.2l-.3 .3M181 85.9h1.7M181.1 83.2l-.3 .3M181.1 87.9h-.5M181.1 87.9h.1M181.1 86.2h1.6M181.1 87.9l-.2 .3"/>
<path d="M181.1 87.9h.3M181.2 87l.1 .5M181.2 86.9h1.6M181.2 86.9v.1M181.2 86.9l.1 .4M181.3 87.2h1.5M181.3 87.5l.1 .2M181.3 87.3l.2 .3M181.3 87.3v.2M181.4 87.9l-.2 .3h-.3M181.4 96.5l.3 2.1M181.4 96.5h9.7"/>
<path d="M181.4 87.8v.1M181.5 87.6l-.1 .1M181.5 87.6v.1M181.5 87.8h.1M181.5 87.7h-.1M181.5 87.8l-.3 .4M181.7 83.2l.1 .1M181.7 98.6h9.1M181.7 98.6v3.9M181.8 83.3l.6 .5 .3 .9M181.9 83.3l.3 .4 .3 1M182.5 84.7h.2"/>
<path d="M182.5 84.7l.4 3.2M182.7 84.7h7.3M182.7 84.7l.4 3.2M182.9 87.7h-1.4v.1M182.9 87.9l.4 .3M182.9 87.9h.2M183.1 87.9h6.5M183.1 87.9l.2 .3M183.3 88.2h6.2M189.6 87.9l-.1 .3M189.8 87.9l-.3 .3M189.8 87.9h-.2"/>
<path d="M189.8 87.7h1.5v.1M189.9 87.2h1.6M189.9 86.9h1.7M190 84.7l-.4 3.2M190.1 86.2h1.6M190.1 85.9h1.6M190.2 84.7h-.2M190.2 84.7l-.4 3.2M190.8 98.6h.8M190.8 98.6v3.9M190.8 83.3h1.1M190.9 83.3a1.98 1.98 0 0 0-.7 1.4"/>
<path d="M190.9 83.3l-.1 .1M191 83.3v-.1a1.22 1.22 0 0 0-.8 1l-.2 .5M191.1 96.5l-.3 2.1M191.1 96.5l.8 .2M191.3 87.8l.3 .4M191.3 87.8h.1M191.3 87.7h.1M191.3 87.6v.1M191.3 87.8l.1 .1M191.4 87.9l.1 .3h.4M191.4 87.9h.2M191.4 87.3l-.1 .3"/>
<path d="M191.4 87.3v.2M191.4 87.5l-.1 .2M191.5 86.9l-.1 .4M191.5 86.9l.1 .1M191.6 87l-.2 .5M191.6 98.6v3.9M191.6 87.9l.3 .3M191.7 87.9h-.1M191.7 87.9h.4M191.9 96.7l-.3 1.9M192 83.7l-.5 3.2M192 83.7h.1"/>
<path d="M192 83.5l-.3-.3 .3 .3M192 83.5v.2M192 83.5h.1M192 83.7l-.4 3.3M192 83.5h.4M192.1 84.6l.4 .1M192.1 84.6l-.4 3.3M192.1 87.9h3.2M192.1 87.9l-.2 .3M192.2 83.2l.2 .3M192.4 83.5l-.3 1.1M192.5 84.7h3.7"/>
<path d="M192.5 84.7l-.4 3.2M193.2 89l.7 .2M193.2 89l-2.1 7.5M193.3 83.3l-.5 .5-.3 .9M193.4 83.2l-.1 .1M193.4 83.2l-1 .3M193.5 88.2l-.3 .8M193.9 89.2l-2 7.5M194.2 88.2l.2 .2M194.4 88.4l-.5 .8M194.4 88.4l4.5 4.5M194.4 88.2v.1"/>
<path d="M194.4 88.3v.1M194.5 88.2l-.1 .1M195 88.2l3.9 3.8v.9M195 88.2h-3.1M195.3 87.9h.1M195.3 87.9l-.3 .3M195.3 87.9l-.2 .3M196.2 84.7h.1M196.2 84.7l-.9 3.2M196.9 83.7l-.7 1M196.9 83.7l-.5 .5-.2 .5M197.9 83.3l-1 .4"/>
<path d="M197.9 82l.1 .3M198 82.3l.3 .3M198.2 83.2l-.7 .1-.6 .4M198.3 82.6l.1 .1M198.4 82.7l.1 .2M198.5 83l-.2 .2h-23.6M198.5 82.9v.1M198.9 92.9l-.1 54.9M231 91.5a6 6 0 0 0 3.7 5.2 19.4 19.4 0 0 0 18.1-.3 5.8 5.8 0 0 0 3.2-4.9M231.5 87.3l-.4 2.2-.1 2M238.6 80.2l-.3 .2h-.4M238.7 80.1l-.1 .1"/>
<path d="M238.7 80v.1M255.5 87.3l.4 2.3 .1 1.9M256 91.5a5.8 5.8 0 0 1-3.2 4.8 19.2 19.2 0 0 1-18.9-.2 5.8 5.8 0 0 1-2.9-4.6M3.2 107.9h9.5M63.6 104h9.6M63.6 104l-3 16.2M63.8 102.5l-.2 1.5M63.8 102.5h9.3M73.1 102.5l.1 1.5M73.2 104l1.5 7.8M74.5 111.8l-.3-.6-.3-.2a1.09 1.09 0 0 0-.7 1.3 16.4 16.4 0 0 0 2.3 6.7l.5 1.2M74.8 107.1a1.87 1.87 0 0 0 1.2 2.9 3.3 3.3 0 0 0 4.4-1.6 1.64 1.64 0 0 0-.3-1.3"/>
<path d="M74.8 109.2a1.87 1.87 0 0 0 1.2 2.9 3.3 3.3 0 0 0 4.4-1.6 1.64 1.64 0 0 0-.3-1.3M74.8 107.1a1.87 1.87 0 0 0 1.7 2.6 2.9 2.9 0 0 0 3.7-1.7l-.2-.9M74.8 109.2a1.87 1.87 0 0 0 1.7 2.6 2.9 2.9 0 0 0 3.7-1.7l-.2-.9M74.9 111.7l-.5 .1M74.9 104.8a1.76 1.76 0 0 0 .7 2.9 3.6 3.6 0 0 0 4.7-1.1 1.64 1.64 0 0 0-.4-1.8M74.9 104a2.22 2.22 0 0 0 2.5 2.7 2.22 2.22 0 0 0 2.5-2.7M74.9 104.8a1.71 1.71 0 0 0 1.2 2.6 2.97 2.97 0 0 0 4.1-1.6l-.3-1M74.9 111.4v.9M74.9 107.2a2.71 2.71 0 0 0 4.1 1.2l.6-.4 .3-.8M74.9 109.3a2.71 2.71 0 0 0 4.1 1.3l.6-.5 .3-.8M74.9 112.3a11.9 11.9 0 0 0 1.4 4.9l.8 2.1M74.9 112.3h.1"/>
<path d="M75.4 103a2.8 2.8 0 0 1 4.4 .6 2.02 2.02 0 0 1-2.4 2.1 2.14 2.14 0 0 1-2.4-1.7zM75.5 103.1a2.7 2.7 0 0 1 4.2 .6 1.72 1.72 0 0 1-1.8 1.9 2.26 2.26 0 0 1-2.8-1.6zM75.5 103.2a2.56 2.56 0 0 1 4.1 .6 1.82 1.82 0 0 1-2.2 1.8 1.82 1.82 0 0 1-2.2-1.8zM75.5 107.7a3.2 3.2 0 0 0 3.8 0M75.5 109.8a3.2 3.2 0 0 0 3.8 0M75.5 111.9a3.2 3.2 0 0 0 3.8 0M75.5 104.8a2.09 2.09 0 0 1 3.5-.7l.3 .7M76 105.2a2.15 2.15 0 0 1 2.8 0M77.1 119.3a1.21 1.21 0 0 0-1.1 .9M77.1 119.3l.7 1.9M77.4 102.3a2.28 2.28 0 0 0-2.5 1.7M77.4 102.3a2.28 2.28 0 0 1 2.5 1.7"/>
<path d="M79.9 111.4v10.4l-.5 .8-.7 .5M79.9 104a2.46 2.46 0 0 1-3.3 1.7l-1.1-.5-.4-.6-.2-.6M171.4 105.8l1 .9M172.4 106.7l.5 .9M172.9 107.6l.1 .5M173 108.1l.2 .1M173.2 108.2l.4-.1 .3 .2M173.9 108.3l.6 .6M174.5 108.9l.5 .9M175 102.3l-.4 .2-3.2 3.3M175 102.3l-3.6 3.5M175 102.3l.9 .9"/>
<path d="M175 109.8l.2 .5M175.2 110.3h.1M175.3 110.3l.4-.1 .3 .2M175.9 103.2l.9 .5M175.9 103.2l-3.5 3.5M176 110.4l.6 .6M176.6 111l.5 .9M176.8 103.7l-3.9 3.9M176.8 103.7l.5 .2M177.1 111.9l.2 .5M177.3 112.4h.1M177.3 103.9l.1 .1"/>
<path d="M177.3 103.9l-4.3 4.2M177.4 104l-.1 .4 .2 .3M177.4 104l-4.2 4.2M177.4 112.4h.4l.4 .1M177.5 104.7l-3.6 3.6M177.5 104.7l.5 .6M178 105.3l.9 .5M178 105.3l-3.5 3.6M178.2 112.5l8.7 8.7M178.9 105.8l-3.9 4M178.9 105.8l.5 .2M179.4 106l.1 .1"/>
<path d="M179.4 106l-4.2 4.3M179.5 106.1l-.1 .4 .2 .4M179.5 106.1l-4.2 4.2M179.6 106.9l-3.6 3.5M179.6 106.9l.6 .5M179.7 114.1l-1.1 6.1M180.2 107.4l.9 .6M180.2 107.4l-3.6 3.6M181.1 108l-4 3.9M181.1 108l.5 .1M181.6 108.1v.1M181.6 108.1l-4.3 4.3"/>
<path d="M181.6 104h9.4M181.6 104l-.7 3.9M181.6 108.2l-.1 .4 .2 .4M181.6 108.2l-4.2 4.2M181.7 109l-3.5 3.5M181.7 109l10.8 10.8M181.7 102.5l-.1 1.5M181.7 102.5h9.1M182.5 116.8l.8 1.7 1.2 1.7M183.8 111.1a7.9 7.9 0 0 1 3.3 2.6l2.8 3.5M185.1 119.4l-.6 .8M190.8 102.5h.8"/>
<path d="M190.8 102.5l.2 1.5M191 104l3 16.2M191.6 102.5l.1 1.4M191.7 103.9l-.7 .1M191.7 103.9l3.1 16.2M192.5 119.8l5.6 5.6M192.5 119.8l-3.3 3.3M266.7 107.9h9.5M56.6 128.9a6 6 0 0 1 1.5 5.1M56.6 128.9h23.7M57.2 125a2.5 2.5 0 0 0-.6 3.9M57.2 125h6.7"/>
<path d="M58.1 134h20.7M58.1 134l-1.8 9.7M60.6 120.2a7 7 0 0 1-3.4 4.8M60.6 120.2h3.8M63.9 125l.1 .1M64 125.1v.7M64 125.8h.1M64 125.8v.2M64 126l.6 .3M64.1 121.8l-.2 3.2M64.1 121.4v.4M64.4 120.2l-.3 1.2"/>
<path d="M64.4 120.2l.1 .2M64.4 120.2h.1M64.4 124.6l-.1 .4-.3 .1M64.4 124.5l-.1 .3-.4 .2M64.4 121.6l-.3 .2M64.4 121.2l-.3 .2M64.4 121.2v4.3M64.4 125.5l-.4 .3M64.4 125.5v.1M64.4 125.6l.3 .1M64.4 125.6l.2 .7M64.4 125.6l-.4 .4"/>
<path d="M64.5 120.4l-.1 .8M64.5 120.4l.2 .1M64.5 120.4h.1M64.7 125.7l-.1 .6M64.7 125.4v.3M64.7 125.3v.1M64.7 125.4l-.3 .1M64.7 125.3l-.7 .5M64.7 125.4l1.3 .2M64.7 125.3h7.4M64.7 120.5h.1M64.7 120.5v4.8"/>
<path d="M64.8 120.5a6.3 6.3 0 0 0 7.3 0M65 120.2l-.3-.1-.3 .1M65 120.2l-.3 .3M65 120.2h.1M65 120.2l-.2 .3M65 120.2a5.1 5.1 0 0 0 6.8 0M65 120.2h6.8M65.6 122.5l.1 .1M65.6 122.5v.1M65.7 122.6h.1M65.7 122.6v.1M65.8 122.6v.1"/>
<path d="M65.8 122l.3 .1-.1 .2M65.8 122l-.3 .2 .3-.2M65.8 122h.1M65.8 122l.2 .2M66 122.3l.1 .1M66 122.3v.1M66 125.6l-1.3 .1M66 125.6l1.7 .2M66 122.2l-.2 .1 .3 .2M66 122.2h.1M66 122.2v.1M66.1 122.5h.1"/>
<path d="M66.1 122.5l-.3 .1M66.1 122.4a.32 .32 0 0 1-.2 .3 .32 .32 0 0 1-.4-.2h.1M66.1 122.5l.1 .1M66.1 122.4v.2M66.1 123.7l.3 .1M66.1 123.7v.1M66.1 123.7h.1M66.2 123.3l-.1 .1M66.2 123.3l.2 .1M66.2 123.3v.2M66.2 123.5a.2 .2 0 0 0-.1 .2 .2 .2 0 0 0 .2 .2h.1M66.2 123.5h.1"/>
<path d="M66.4 122.3l.2 .3M66.4 122.3v.3M66.4 122.2l-.1 .3M66.4 123.2l.2 .1M66.4 123.2l-.2 .1M66.4 123.8v.1M66.4 123.4v.1M66.4 123.1l.3 .2-.2 .2M66.4 123.1l-.3 .2 .1 .2M66.4 123.1v.1M66.4 123.5l.2 .2M66.4 123.5l-.3 .2"/>
<path d="M66.5 123.5l.2 .1v.2M66.5 123.5v.1M66.6 123.3l.1 .1M66.6 123.3l-.2 .1M66.6 123.3v.2M66.6 122a.37 .37 0 0 0-.3 .3 .37 .37 0 0 0 .3 .4M66.6 122a.37 .37 0 0 1 .3 .3 .37 .37 0 0 1-.3 .4M66.6 122h.1M66.6 122l-.2 .3M66.6 122l.3 .3M66.6 122.6v.1M66.6 123.7l-.2 .1"/>
<path d="M66.6 123.7v.1M66.6 123.7h.1M66.7 123.8l-.3 .1M66.7 124.7h.1M66.8 124.7l-.1 .4v-.6l.1 .3M66.8 122.5l-.2 .1M66.8 122.2l.1 .3M66.9 122.3l-.1 .2M66.9 122.3l-.1 .4v-.2M67 123.7l.2-.2 .2 .2M67 123.7l.2 .1M67 123.7v.1"/>
<path d="M67 124.6l-.2 .1M67 124.5v.1M67 124.5l-.2 .1M67 123.5a.23 .23 0 0 0-.1 .3 .23 .23 0 0 0 .3 .1M67 123.6l-.1 .1M67 123.5v.1M67.1 123.5l-.1 .1M67.1 123.5v.1M67.1 122.1l.2 .1M67.1 122.1v.2M67.1 122.1v.1M67.2 123.8v.1"/>
<path d="M67.2 123.5a.23 .23 0 0 1 .3 .2 .23 .23 0 0 1-.3 .2M67.2 123.5h-.1M67.2 123.5h.1M67.2 124.6l-.1 .1a.38 .38 0 0 0 .3 .4 .38 .38 0 0 0 .4-.2h-.1M67.2 124.8l-.1 .1M67.2 124.6v.3M67.2 124.8l.3 .2M67.3 122l.1 .1M67.3 122l-.2 .1M67.3 122.2v.1M67.3 122a.17 .17 0 0 0-.3 .1 .18 .18 0 0 0 .3 .2M67.3 122h.1"/>
<path d="M67.3 123.1v.2M67.3 123.1l-.2 .4M67.3 123.1l-.3 .4M67.3 122h.2M67.3 122v.1M67.4 123.7l.1 .1M67.4 123.7l-.2 .1M67.4 123.7v.1M67.4 122.1h.1M67.4 122.1l-.1 .1M67.4 122.1v.2M67.5 122.1v.1l-.2 .1"/>
<path d="M67.5 122.1v.1M67.5 125v.1M67.5 124.5l.3 .1M67.5 124.5l-.3 .1M67.5 124.5v.1M67.5 124.6l-.3 .1h.6M67.5 124.6l.3 .1M67.5 122v.1M67.7 125.6v.2M67.7 125.6h1.5M67.7 125.6h-1.7M67.7 125.8l-3.1 .5"/>
<path d="M67.7 125.8h1.5M67.7 122.5l.1 .1M67.7 122.5v.2M67.7 122.6h-.1M67.7 124.9l-.2 .1M67.7 124.9v.1M67.8 124.7v.1M67.8 122l-.3 .1M67.8 122v.1M67.8 124.6l.1 .2h-.7M67.8 124.8h.1M67.8 124.6v.2"/>
<path d="M67.8 122.1h.1M67.8 122.4l.2 .1M67.8 122.4l-.1 .1M67.8 122.6v.1M67.8 122.4a.17 .17 0 0 0-.2 .2 .17 .17 0 0 0 .2 .1M67.8 122.4a.18 .18 0 0 1 .3 .1 .18 .18 0 0 1-.3 .2M67.8 122.4h.1M67.9 122h-.4M67.9 122l-.8 .7 .7-.7M67.9 122h.1M68 122.6h.1M68 122.5l-.2 .1"/>
<path d="M68 122.5v.2M68 123.1l.1 .8zM68 123.3h.1M68.1 124.7h.1M68.1 124.5l.2 .4M68.1 124.5l.2 .6M68.1 124.5v.2M68.1 124.7l.2 .4M68.3 125.1h.1M68.3 124.9v.2M68.3 123.4l.1 .7zM68.3 123.5h.1"/>
<path d="M68.4 123.8l.3 .1M68.5 124.5l-.2 .4M68.5 124.5l-.2 .6M68.5 124.5v.2M68.5 124.7h.1M68.6 122h.5l-.4 .1v.6zM68.6 122.1h.1M68.7 122.3h.4l-.4 .1M68.7 123.4a.22 .22 0 0 0-.3 .2 .22 .22 0 0 0 .3 .2M68.7 123.4l.3 .2M68.7 123.3l.2 .1a.27 .27 0 0 1 .2 .3 .27 .27 0 0 1-.4 .2M68.7 123.3l-.3 .2"/>
<path d="M68.7 123.3v.1M68.7 123.8v.1M68.9 124.9v.2M69 123.6l.1 .1M69 123.6l-.3 .2M69 123.6v.2M69.2 125.8l3 .5M69.2 125.6v.2M69.2 125.6h1.6M69.2 122.2l.1 .5zM69.2 122.3h.1M69.3 122v.1"/>
<path d="M69.3 123.5h.1M69.5 123.4h-.1M69.5 123.4h.1M69.6 122.3l.1 .3h.3M69.6 122.3v.3M69.6 123.4l.2 .1v.4l.1-.4 .2-.1M69.6 123.4l-.2 .1-.1 .4v-.5l.1 .2M69.6 122.3l-.1 .2M69.6 123.3l.2 .2M69.6 123.3l-.1 .1M69.6 123.3v.1M69.6 122.1a.46 .46 0 0 1 .7-.1 .46 .46 0 0 1 .1 .6 .46 .46 0 0 1-.6 .1 .46 .46 0 0 1-.2-.6z"/>
<path d="M69.7 124.8h.3M69.7 124.8l-.1 .1M69.8 123.5v.1v-.1M70 124.5l-.3 .3M70 122h.1M70 122l.3 .1 .2 .2M70 122l-.3 .1-.1 .2M70 122.6v.1M70 124.3l.1 .8-.1-.6M70 124.3l-.5 .6h.5M70 124.3h.1M70 124.5h.1"/>
<path d="M70.1 124.8h.1l-.1 .1M70.1 123.3l.2 .1 .1 .5-.2-.4-.1-.1M70.1 123.3l-.3 .2M70.1 123.3v.1M70.3 123.5l.1 .2M70.4 122.3l.1 .1M70.5 122.3l-.1 .2-.4 .1M70.5 122.3l-.1 .3M70.8 125.6l-1.6 .2M70.8 125.6l1.3 .1M70.9 122.6v.1M71 122l.2 .2"/>
<path d="M71 122l.3 .1v.2l-.4 .3M71 122l-.3 .2 .3-.2M71 122h.1M71.1 122.4l-.4 .3h.6l-.4-.1M71.1 122.4v.1M71.2 122.2l.1 .1M71.2 122.2l-.1 .2M71.2 122.2v.1M71.8 120.2l.3 .3M71.9 120.2l.3-.1 .3 .1M71.9 120.2l.2 .3M71.9 120.2h-.1"/>
<path d="M72.1 125.4v.3M72.1 125.3v.1M72.1 125.4l.3 .1M72.1 125.3l.3 .2M72.1 125.4l-1.3 .2M72.1 120.5v4.8M72.1 120.5h.1M72.1 125.7l.1 .6M72.3 120.4l-.2 .1M72.3 120.4h.1M72.3 120.4l.1 .8M72.4 125.6l-.3 .1"/>
<path d="M72.4 125.6l-.2 .7M72.4 125.6l.4 .4M72.4 125.5l.4 .3M72.4 125.5v.1M72.4 125.5h.1M72.4 124.6l.2 .4 .3 .1M72.4 124.5l.2 .3 .3 .2M72.4 121.6l.3 .2M72.4 121.2l.3 .2M72.4 121.2v4.3M72.5 120.2h3.5M72.5 120.2l-.2 .2"/>
<path d="M72.5 120.2h.1M72.5 120.2l.2 1.2M72.7 121.4v.4M72.7 121.8l.2 3.2M72.8 126l-.6 .3M72.8 125.8v.2M72.8 125.8h.1M72.9 125.1l-.1 .7M72.9 125h6.8M72.9 125v.1M76 120.2l1 2.2M77 122.4l.1 .2"/>
<path d="M77.1 122.6a7 7 0 0 0 2.6 2.4M77.1 122.6l.2 .2M77.8 121.2l.9 1.9M77.8 121.2a.99 .99 0 0 0-.8 1.2M78.7 123.1l-.4 .5v.4M78.7 123.1l.3 .5M78.8 134l1.8 9.7M79 123.6l.2 .4-.1 .7M79 123.6l-.2 .4v.4M79.7 125a2.5 2.5 0 0 1 .6 3.9M80.3 128.9a6 6 0 0 0-1.5 5.1M174.4 125.8h.1"/>
<path d="M174.4 125.8v.4l.2 .1M174.4 125.5a2.67 2.67 0 0 0 .1 3.4M174.4 125.6h.1M174.4 125.6v.2M174.4 125.6l.1 .1M174.4 125.4l.3 .1M174.4 125.4l.1 .3M174.5 125.7l.1 .6M174.5 125.3l.2 .2M174.5 125.3l-.1 .1M174.5 128.9a6 6 0 0 1 1.5 5.1M174.5 128.9h22.9"/>
<path d="M174.7 125.6l.3 .4M174.7 125.6l-.1 .7M174.7 125.6l-.2 .1M174.7 125.5l.4 .3M174.7 125.5v.1M174.7 125.5l.5 .3M174.7 125.5h.1M175 126l-.4 .3M175.2 125.8l-.2 .2M175.6 124.6l.3 .5M175.6 124.6l-.9 .9M175.8 124.5l.3 .5"/>
<path d="M175.8 124.5l-.2 .1M175.9 125.1l-.7 .7M176 134h20.6M176 134l-1.8 9.7M176.1 125h13.4M176.1 125l-.2 .1M178.2 121.5h.1M178.6 120.2l-.4 1.3M178.6 120.2h.8M178.8 121.6a7.1 7.1 0 0 1-3 2.9M178.8 121.6l.5 .2M179 121.2l.5 .2"/>
<path d="M179 121.2l-.2 .4M179 121.2l-3.4 3.4M179.3 121.8a7.6 7.6 0 0 1-3.2 3.2M179.3 120.5l-4.8 4.8M179.4 120.2l-.1 .3M179.4 120.2l-1.2 1.3M179.4 120.2l.2-.1 .1 .1M179.4 120.2h.1M179.5 121.4l-.2 .4M179.5 120.4l-.5 .8M179.5 120.4l-.2 .1M179.5 120.4h.1"/>
<path d="M179.7 120.2h4.8M179.7 120.2l-.2 .2M179.7 120.2h.1M179.7 120.2l-.2 1.2M184.5 120.2l1.7 2.2M186.2 122.4l1.1 1.2 1.2 .9M186.9 121.2l2.3 1.9M186.9 121.2a1.5 1.5 0 0 1-.7 1.2M188.5 124.5l1 .5M189.2 123.1a1.99 1.99 0 0 1-.7 1.4M189.2 123.1l.9 .5M189.5 125a22.4 22.4 0 0 1 7.6 3.4l.3 .5"/>
<path d="M190.1 123.6l3.5 1.8a9.5 9.5 0 0 1 3.8 3.1l.1 .3M190.1 123.6l-.2 .8-.4 .6M192.9 120.2h1.1M194 120.2l.6 1.6M194.8 120.1l-.8 .1M194.8 120.1a6.2 6.2 0 0 0 2.7 4M196.6 134l1.5 7.9M197.4 128.9v.3l.4 .1M197.4 133.9l-.8 .1M197.4 133.9l1.5 7.9-.8 .1M197.5 124.1l-.3 .4M197.5 124.1h.1"/>
<path d="M197.5 128.8l.1 .3h.3M197.5 128.8l-.1 .1M197.5 124.1l.8 .4 .6 .5-.6 .6M197.5 124.1l-.2 .5M197.8 129.3a6 6 0 0 0-1.2 4.7M197.8 129.3l.6 .5M197.9 129.1l.5 .7M197.9 129.1l-.1 .2M198.1 125.4l.2 .2M198.3 125.6l.4 .6 .2 .7M198.3 128.8l.6 .5-.5 .5M198.3 128.8l-.4 .3"/>
<path d="M198.4 129.8a5.2 5.2 0 0 0-1 4.1M198.4 129.8h.1M198.9 126.9v.6M198.9 127.5l-.2 .7-.4 .6M198.9 127.5v.1M198.9 126.8v.1M55.9 147.6v.2h25v-.2M55.9 147.6h25M56.3 143.7l-.4 3.9M56.3 143.7h24.3M80.6 143.7l.3 3.9M173.9 147.6v.2h24.9"/>
<path d="M173.9 147.6h24.9M174.2 143.7l-.3 3.9M174.2 143.7h24.2M198.1 141.9l.3 1.8M198.4 143.7l.4 3.9M198.8 147.6h.1M198.8 147.6v.2M198.9 143.5l-.5 .2M139.7 203.2v9.5"/>
<circle cx="68.4" cy="36.7" r="9.2"/>
<circle cx="68.4" cy="36.7" r="8.5"/>
<circle cx="68.4" cy="36.7" r="3.4"/>
<circle cx="68.4" cy="36.7" r="9.4"/>
<circle cx="68.4" cy="36.7" r=".48"/>
<circle cx="68.4" cy="36.7" r="11.6"/>
<circle cx="68.4" cy="36.7" r="11.5"/>
<circle cx="68.4" cy="36.7" r="11.9"/>
<circle cx="68.4" cy="36.7" r=".77"/>
<circle cx="68.4" cy="36.7" r="3.1"/>
<circle cx="68.4" cy="36.7" r="6.3"/>
<circle cx="68.4" cy="36.7" r="6.4"/>
<circle cx="68.4" cy="36.7" r="9.8"/>
<circle cx="68.4" cy="36.7" r="12"/>
<circle cx="68.4" cy="36.7" r="12.1"/>
<circle cx="68.4" cy="36.7" r="10"/>
<circle cx="235.6" cy="77.9" r=".08"/>
</g>
<g fill="none" stroke="#c0c0c0" stroke-width=".2">
<path d="M68.4 159.7h50.2M93.7 153.3v44.9M118.6 153.3v49.9M118.6 157.2h34.9M153.5 153.3v49.9M153.5 158.1h43.1M168.9 153.3v28.6M184.5 153.3v28.6M196.6 153.3v49.9M266.7 153.3h-198.3v49.9M68.4 178.7h50.2M68.4 172.4h50.2"/>
<path d="M68.4 166h50.2M118.6 177.7h35.1M153.5 167.6h43.1M153.5 162.8h43.1M153.5 172.4h43.1M153.5 177.1h43.1M196.6 162.6h70.1M68.4 198.2h85.1M68.4 185.1h50.2M68.4 191.4h50.2M118.6 191.4h34.9M118.6 184.6h35.1"/>
<path d="M153.7 181.9h42.9M196.6 197.8h70.1M196.6 184.9h70.1M206.7 184.9v12.9M217.5 197.8v5.4M242.2 197.8v5.4M252.2 184.9v12.9"/>
</g>
<path d="M139.7 3.2v9.5M3.2 107.9h9.5M266.7 107.9h9.5M139.7 203.2v9.5" fill="none" stroke="#c0c0c0" stroke-width=".25"/>
<path d="M12.7 12.7h254v190.5h-254z" fill="none" stroke="#c0c0c0" stroke-width=".5"/>
<g font-size="8.5">
<text x="203" y="174.2">FiO2-30 venturi</text>
<text x="221.4" y="182.3">valve</text>
<text x="198.9" y="195.5">A</text>
<text x="257.4" y="195.4">4</text>
</g>
<g font-size="8.1">
<text x="67.6" y="9.7">2</text>
<text x="207.3" y="9.7">1</text>
<text x="4.4" y="57">B</text>
<text x="270.4" y="57">B</text>
<text x="3.7" y="164.9">A</text>
<text x="269.7" y="164.9">A</text>
<text x="67.6" y="212.2">2</text>
<text x="207.3" y="212.2">1</text>
</g>
<text font-size="6.9" x="204.5" y="160.1">Helpful Engineering</text>
<g font-size="3.4">
<text x="197.8" y="166">TITLE:</text>
<text x="198.7" y="188.1">SIZE</text>
<text x="207.5" y="188.1">DWG. NO.</text>
<text x="256.5" y="188.2">REV</text>
<text x="198.8" y="201.7">SCALE: 1:1</text>
<text x="217.7" y="201.8">WEIGHT:</text>
<text x="244.5" y="201.7">SHEET 1 OF 6</text>
</g>
<g font-size="2.5">
<text x="170.6" y="161.4">Filip Kober</text>
<text x="170.6" y="166.2">Burhan Q</text>
</g>
<text font-size="2.4" x="119.8" y="156.2">UNLESS OTHERWISE SPECIFIED:</text>
<g font-size="2.2">
<text x="119.5" y="161.8">DIMENSIONS ARE IN INCHES</text>
<text x="154.8" y="161.4">Design from</text>
<text x="173.2" y="156.6">NAME</text>
<text x="187.9" y="156.7">DATE</text>
<text x="119.5" y="164.4">TOLERANCES:</text>
<text x="119.5" y="167.1">FRACTIONAL</text>
<text x="154.9" y="166.3">Drawn by</text>
<text x="119.5" y="169.7">ANGULAR: MACH</text>
<text x="119.5" y="172.4">TWO PLACE DECIMAL</text>
<text x="142.5" y="169.7">BEND</text>
<text x="154.8" y="171">ENG APPR.</text>
<text x="119.5" y="175">THREE PLACE DECIMAL</text>
<text x="154.9" y="175.7">MFG APPR.</text>
<text x="154.9" y="180.4">Q.A.</text>
<text x="154.9" y="184.6">COMMENTS:</text>
</g>
<g font-size="2.1">
<text x="75.5" y="195.7">NEXT ASSY</text>
<text x="100.9" y="195.7">USED ON</text>
<text x="86.9" y="201.5">APPLICATION</text>
<text x="123.1" y="201.6">DO NOT SCALE DRAWING</text>
</g>
<g font-size="2">
<text x="119.2" y="180.6">INTERPRET GEOMETRIC</text>
<text x="119.2" y="183.1">TOLERANCING PER:</text>
<text x="119.1" y="186.7">MATERIAL</text>
<text x="119.1" y="193.5">FINISH</text>
</g>
</svg>
